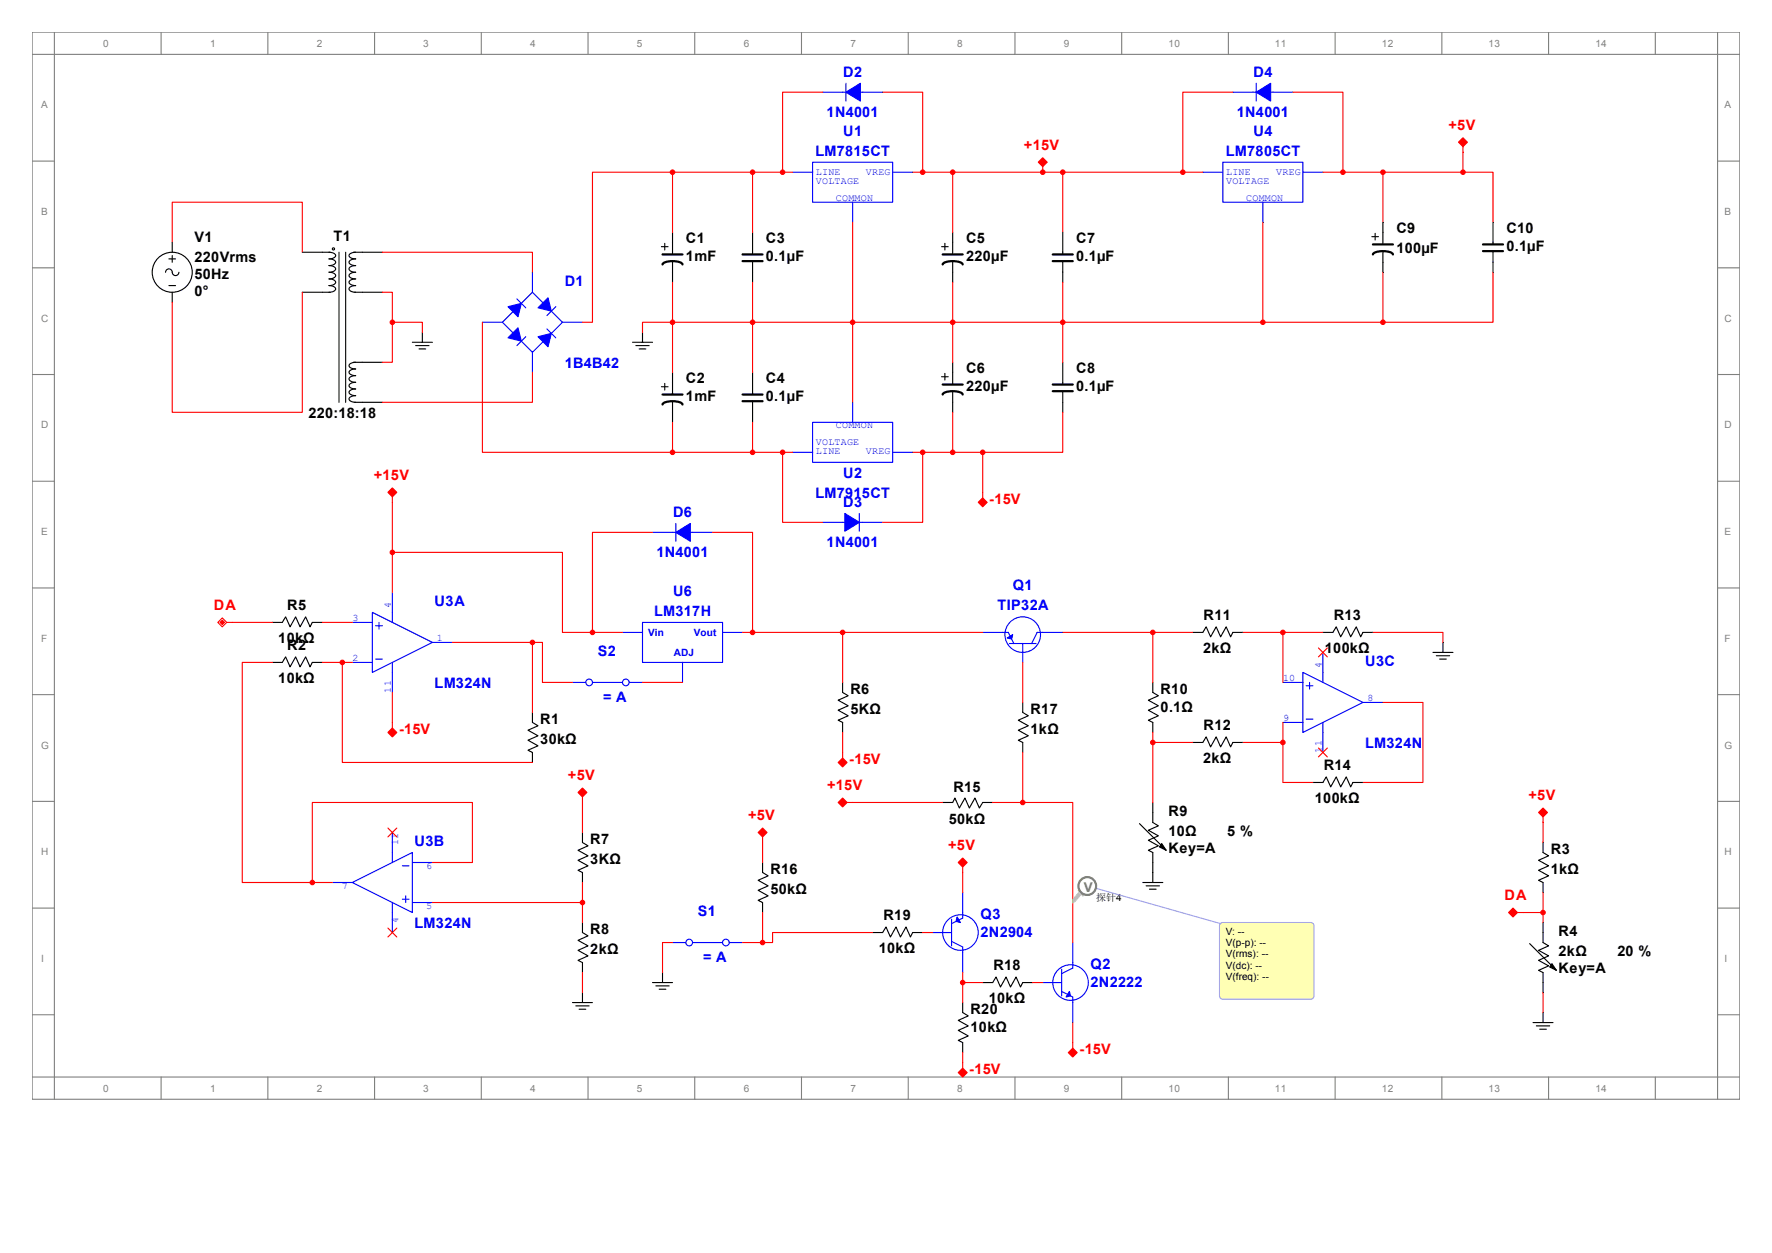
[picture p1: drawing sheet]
<svg xmlns="http://www.w3.org/2000/svg" width="420mm" height="297mm" viewBox="0 0 420 297" stroke-linecap="round" stroke-linejoin="round" font-family="sans-serif">
<g fill="none" stroke="#808080" stroke-width=".26">
<path d="M7.6 7.6h404.8v253h-404.8zM7.6 12.9h404.8M12.9 7.6v253M38.2 7.6v5.3M63.5 7.6v5.3M88.8 7.6v5.3M114.1 7.6v5.3M139.4 7.6v5.3M164.7 7.6v5.3M190 7.6v5.3M215.3 7.6v5.3M240.6 7.6v5.3"/>
<path d="M265.9 7.6v5.3M291.2 7.6v5.3M316.5 7.6v5.3M341.7 7.6v5.3M367 7.6v5.3M392.3 7.6v5.3M407.1 7.6v253M7.6 38.2h5.3M407.1 38.2h5.3M7.6 63.5h5.3M407.1 63.5h5.3M7.6 88.8h5.3"/>
<path d="M407.1 88.8h5.3M7.6 114.1h5.3M407.1 114.1h5.3M7.6 139.4h5.3M407.1 139.4h5.3M7.6 164.7h5.3M407.1 164.7h5.3M7.6 189.9h5.3M407.1 189.9h5.3M7.6 215.2h5.3M407.1 215.2h5.3M7.6 240.5h5.3"/>
<path d="M7.6 255.3h404.8M38.2 255.3v5.3M63.5 255.3v5.3M88.8 255.3v5.3M114.1 255.3v5.3M139.4 255.3v5.3M164.7 255.3v5.3M190 255.3v5.3M215.3 255.3v5.3M240.6 255.3v5.3M265.9 255.3v5.3M291.2 255.3v5.3"/>
<path d="M316.5 255.3v5.3M341.7 255.3v5.3M367 255.3v5.3M392.3 255.3v5.3M407.1 240.5h5.3"/>
</g>
<g fill="none" stroke="#000" stroke-width=".26">
<path d="M40.8 57.4v2.4M71.7 59.8h6.5M78 59.8h.5a.89 .89 0 0 1 1 1l-.6 .4-.9 .2h.5a.89 .89 0 0 1 1 1l-.6 .4-.9 .2h.5a.89 .89 0 0 1 1 1l-.6 .4-.9 .1 .5 .1a.89 .89 0 0 1 1 1l-.6 .4-.9 .1 .5 .1a.89 .89 0 0 1 1 1l-.6 .3-.9 .2h.5a.89 .89 0 0 1 1 1l-.6 .4-.9 .2M80.3 59.8v35.6M81.9 59.8v35.6M83.8 59.8h6.8M84.3 59.8a1.53 1.53 0 0 0-1.6 .8 1.31 1.31 0 0 0 1.6 .8 1.53 1.53 0 0 0-1.6 .8 1.31 1.31 0 0 0 1.6 .8 1.53 1.53 0 0 0-1.6 .7 1.31 1.31 0 0 0 1.6 .8 1.53 1.53 0 0 0-1.6 .8 1.31 1.31 0 0 0 1.6 .8 1.53 1.53 0 0 0-1.6 .8 1.31 1.31 0 0 0 1.6 .8 1.53 1.53 0 0 0-1.6 .8 1.31 1.31 0 0 0 1.6 .8M39.2 64.5a.84 .84 0 0 1 1-.7 .84 .84 0 0 1 .7 1 .79 .79 0 0 0 .9 .5 .79 .79 0 0 0 .6-.8M40 61.4h1.6M40 67.7h1.6M40.8 60.6v1.6M40.8 69.3v2.3"/>
<path d="M71.7 69.3h6.5M84 69.3h6.6M100.1 78.8v2.3M83.8 85.9h6.8M84 95.4h6.6M84.3 85.9a1.53 1.53 0 0 0-1.6 .8 1.31 1.31 0 0 0 1.6 .8 1.53 1.53 0 0 0-1.6 .7 1.31 1.31 0 0 0 1.6 .8 1.53 1.53 0 0 0-1.6 .8 1.31 1.31 0 0 0 1.6 .8 1.53 1.53 0 0 0-1.6 .8 1.31 1.31 0 0 0 1.6 .8 1.53 1.53 0 0 0-1.6 .8 1.31 1.31 0 0 0 1.6 .8 1.53 1.53 0 0 0-1.6 .8 1.31 1.31 0 0 0 1.6 .8M97.7 81.1h4.8M98.5 81.9h3.2M99.3 82.7h1.6"/>
<circle cx="79" cy="59" r=".26"/>
<circle cx="40.8" cy="64.5" r="4.7"/>
</g>
<path d="M40.8 57.4v-9.5h30.9v11.9M71.7 69.3v28.4h-30.9v-26.1M90.6 69.3h2.4v7.1M93 76.4v9.5h-2.4M93 76.4h7.1v2.4" fill="none" stroke="#f00" stroke-width=".26"/>
<circle cx="93" cy="76.4" r=".53" fill="#f00" stroke="#f00" stroke-width=".26"/>
<g fill="#00f" stroke="#00f" stroke-width=".26">
<path d="M127.5 79.8l3.2-.8-.8 3.2z"/>
<path d="M120.4 80.1l2.4-2.4 .8 3.2z"/>
<path d="M120.4 72.7l3.2-.8-.8 3.2z"/>
<path d="M129.9 70.6l.8 3.2-3.2-.8z"/>
</g>
<path d="M119.1 76.4l7.1-7.1 7.1 7.1-7.1 7.1zM122.5 70.9l2.1 2.1M124.6 79.8l-2.1 2.1M129.6 78l2.1 2.1M131.7 72.7l-2.1 2.1" fill="none" stroke="#00f" stroke-width=".26"/>
<path d="M133.3 76.4h4.8" fill="none" stroke="#00f" stroke-width=".26"/>
<path d="M126.2 64.5v4.8" fill="none" stroke="#00f" stroke-width=".26"/>
<path d="M114.3 76.4h4.8" fill="none" stroke="#00f" stroke-width=".26"/>
<path d="M192.6 38.4h19v9.5h-19zM126.2 83.5v4.7" fill="none" stroke="#00f" stroke-width=".26"/>
<path d="M90.6 59.8h35.6v4.7M159.4 76.4h-7.1v2.4M159.4 66.9v21.3M126.2 88.2v7.2h-35.6" fill="none" stroke="#f00" stroke-width=".26"/>
<path d="M156.8 58.5h1.5M157.6 57.7v1.6M159.4 55v5.3M152.3 78.8v2.3M159.4 61.9v5M149.9 81.1h4.8M150.7 81.9h3.2M151.5 82.7h1.6M156.8 91.7h1.5M157.6 90.9v1.6M159.4 88.2v5.3M159.4 95.1v5" fill="none" stroke="#000" stroke-width=".26"/>
<path d="M157 62.7a2.43 2.43 0 0 1 2.4-.8l1.2 .1a1.26 1.26 0 0 1 1.2 .7M157 60.3h4.8M157 95.9a2.43 2.43 0 0 1 2.4-.8l1.2 .1a1.26 1.26 0 0 1 1.2 .7M157 93.5h4.8" fill="none" stroke="#000" stroke-width=".53"/>
<circle cx="159.4" cy="76.4" r=".53" fill="#f00" stroke="#f00" stroke-width=".26"/>
<path d="M187.9 40.8h4.7" fill="none" stroke="#00f" stroke-width=".26"/>
<path d="M202.1 47.9v4.8" fill="none" stroke="#00f" stroke-width=".26"/>
<path d="M211.6 40.8h4.7M192.6 100.1h19v9.5h-19z" fill="none" stroke="#00f" stroke-width=".26"/>
<path d="M187.9 107.2h4.7" fill="none" stroke="#00f" stroke-width=".26"/>
<path d="M202.1 95.4v4.7" fill="none" stroke="#00f" stroke-width=".26"/>
<path d="M200.5 19.7v4.3M199.7 21.8h4.8M211.6 107.2h4.7" fill="none" stroke="#00f" stroke-width=".26"/>
<g fill="#f00" stroke="#f00" stroke-width=".26">
<circle cx="159.4" cy="40.8" r=".53"/>
<circle cx="159.4" cy="107.2" r=".53"/>
<circle cx="202.1" cy="76.4" r=".53"/>
<circle cx="178.4" cy="76.4" r=".53"/>
<circle cx="178.4" cy="40.8" r=".53"/>
</g>
<path d="M159.4 40.8h-19v35.6h-2.3M159.4 40.8v14.2M159.4 40.8h19v14.2M202.1 52.7v23.7h-42.7M114.3 76.4v30.8h45.1v-7.1M178.4 66.9v21.3" fill="none" stroke="#f00" stroke-width=".26"/>
<path d="M178.4 55v5.3M178.4 61.9v5M178.4 88.2v5.3M178.4 95.1v5" fill="none" stroke="#000" stroke-width=".26"/>
<path d="M176 60.3h4.7M176 61.9h4.7M176 93.5h4.7M176 95.1h4.7" fill="none" stroke="#000" stroke-width=".53"/>
<path d="M200.5 21.8l3.4-2.1v4.3z" fill="#00f" stroke="#00f" stroke-width=".26"/>
<path d="M204.5 21.8h4.7" fill="none" stroke="#00f" stroke-width=".26"/>
<path d="M195 21.8h4.7M289.8 38.4h19v9.5h-19z" fill="none" stroke="#00f" stroke-width=".26"/>
<g fill="#f00" stroke="#f00" stroke-width=".26">
<circle cx="218.7" cy="40.8" r=".53"/>
<circle cx="185.5" cy="40.8" r=".53"/>
<circle cx="225.8" cy="76.4" r=".53"/>
<circle cx="225.8" cy="40.8" r=".53"/>
<circle cx="251.9" cy="76.4" r=".53"/>
</g>
<path d="M195 21.8h-9.5v19M209.2 21.8h9.5v19M178.4 40.8h9.5M216.3 40.8h9.5v14.2M202.1 76.4h49.8M225.8 66.9v19M251.9 66.9v19" fill="none" stroke="#f00" stroke-width=".26"/>
<path d="M223.2 58.5h1.6M224 57.7v1.6M225.8 55v5.3M251.9 55v5.3M225.8 61.9v5M251.9 61.9v5M223.2 89.3h1.6M224 88.5v1.6M225.8 85.9v5.2M225.8 92.7v5M251.9 85.9v5.2M251.9 92.7v5" fill="none" stroke="#000" stroke-width=".26"/>
<path d="M223.4 62.7a2.43 2.43 0 0 1 2.4-.8l1.2 .1a1.27 1.27 0 0 1 1.2 .7M223.4 60.3h4.8M249.5 60.3h4.8M249.5 61.9h4.8M223.4 93.5a2.43 2.43 0 0 1 2.4-.8l1.2 .1a1.27 1.27 0 0 1 1.2 .7M223.4 91.1h4.8M249.5 91.1h4.8M249.5 92.7h4.8" fill="none" stroke="#000" stroke-width=".53"/>
<path d="M285.1 40.8h4.7" fill="none" stroke="#00f" stroke-width=".26"/>
<path d="M299.3 47.9v4.8" fill="none" stroke="#00f" stroke-width=".26"/>
<path d="M297.7 19.7v4.3M297 21.8h4.7M308.8 40.8h4.8" fill="none" stroke="#00f" stroke-width=".26"/>
<g fill="#f00" stroke="#f00" stroke-width=".26">
<circle cx="251.9" cy="40.8" r=".53"/>
<circle cx="299.3" cy="76.4" r=".53"/>
<circle cx="327.8" cy="40.8" r=".53"/>
<circle cx="327.8" cy="76.4" r=".53"/>
</g>
<path d="M251.9 40.8v14.2M299.3 52.7v23.7M327.8 40.8v11.9M327.8 64.5v11.9h-75.9" fill="none" stroke="#f00" stroke-width=".26"/>
<g fill="none" stroke="#000" stroke-width=".26">
<path d="M325.1 56.1h1.6M325.9 55.3v1.6M327.8 52.7v5.2M327.8 59.5v5M353.9 52.7v5.2M353.9 59.5v5M64.5 157h2.4l.8-1.3 1.1 2.4 1.3-2.4 1 2.4 1.3-2.4 1.1 2.4 .5-1.1h2.4M126.2 168.9v2.3l1.3 .8-2.4 1.1 2.4 1.3-2.4 1.1 2.4 1.3-2.4 1 1.1 .6v2.3M365.7 199.7v2.4l1.3 .8-2.3 1 2.3 1.3-2.3 1.1 2.3 1.3-2.3 1.1 1 .5v2.4M363.4 242.4h4.7M364.1 243.2h3.2M364.9 244h1.6"/>
<path d="M365.7 240v2.4"/>
</g>
<path d="M325.4 57.9h4.8M351.5 57.9h4.7M351.5 59.5h4.7M325.4 60.3a2.43 2.43 0 0 1 2.4-.8l1.2 .1a1.26 1.26 0 0 1 1.2 .7" fill="none" stroke="#000" stroke-width=".53"/>
<path d="M297.7 21.8l3.5-2.1v4.3z" fill="#00f" stroke="#00f" stroke-width=".26"/>
<path d="M301.7 21.8h4.7" fill="none" stroke="#00f" stroke-width=".26"/>
<path d="M292.2 21.8h4.8" fill="none" stroke="#00f" stroke-width=".26"/>
<g fill="#f00" stroke="#f00" stroke-width=".26">
<path d="M52.2 147.5l.5-.5 .5 .5-.5 .6z" fill-rule="evenodd"/>
<circle cx="318.3" cy="40.8" r=".53"/>
<circle cx="280.4" cy="40.8" r=".53"/>
</g>
<path d="M292.2 21.8h-11.8v19h4.7M306.4 21.8h11.9v19M313.6 40.8h14.2M52.7 146.5l1 1-1 1.1-1.1-1.1zM365.7 235.3v4.7" fill="none" stroke="#f00" stroke-width=".26"/>
<path d="M365.7 218.7v4.7l1.3 .8-2.3 1.1 2.3 1.3-2.3 1 2.3 1.3-2.3 1.1 1 .5v4.8M362.6 223.7l6.3 6.3" fill="none" stroke="#000" stroke-width=".26"/>
<path d="M367.8 228.4l1.1 1.6-1.6-.8z" fill="#000" stroke="#000" stroke-width=".26"/>
<path d="M246.4 38.4l.7-.7 .8 .7-.8 .8zM246.9 38.4l.2-.2 .3 .2-.3 .3zM225.8 40.8h26.1M53.7 147.5h1.4" fill="none" stroke="#f00" stroke-width=".26"/>
<g fill="#f00" stroke="#f00" stroke-width=".26">
<path d="M246.1 38.4l1-1 1.1 1-1.1 1.1z" fill-rule="evenodd"/>
<circle cx="247.1" cy="40.8" r=".53"/>
</g>
<path d="M247.1 39.5v1.3M247.1 40.8h.1M251.9 40.8h28.5M93 115.9l.8 .8-.8 .8-.8-.8zM93 116.4l.3 .3-.3 .3-.3-.3z" fill="none" stroke="#f00" stroke-width=".26"/>
<path d="M93 115.6l1.1 1.1-1.1 1.1-1.1-1.1z" fill-rule="evenodd" fill="#f00" stroke="#f00" stroke-width=".26"/>
<path d="M346 33.7l.8-.8 .7 .8-.7 .8zM346.8 33.4l.2 .3-.2 .3-.3-.3zM93 117.8v1.3" fill="none" stroke="#f00" stroke-width=".26"/>
<path d="M346.8 32.6l1 1.1-1 1.1-1.1-1.1z" fill-rule="evenodd" fill="#f00" stroke="#f00" stroke-width=".26"/>
<path d="M346.8 34.8v6M327.8 40.8h19M346.8 40.8h7.1v11.9M357.8 216.3l.8-.8 .8 .8-.8 .8zM358.6 216l.3 .3-.3 .3-.3-.3z" fill="none" stroke="#f00" stroke-width=".26"/>
<g fill="#f00" stroke="#f00" stroke-width=".26">
<path d="M358.6 215.2l1.1 1.1-1.1 1-1-1z" fill-rule="evenodd"/>
<circle cx="346.8" cy="40.8" r=".53"/>
</g>
<path d="M55.1 147.5h9.4M359.7 216.3h6M365.7 211.6v7.1" fill="none" stroke="#f00" stroke-width=".26"/>
<circle cx="365.7" cy="216.3" r=".53" fill="#f00" stroke="#f00" stroke-width=".26"/>
<path d="M64.5 147.5h2.4l.8-1.3 1.1 2.4 1.3-2.4 1 2.4 1.3-2.4 1.1 2.4 .5-1.1h2.4" fill="none" stroke="#000" stroke-width=".26"/>
<path d="M152.3 147.5h19v9.5h-19z" fill="none" stroke="#00f" stroke-width=".26"/>
<path d="M147.5 149.9h4.8" fill="none" stroke="#00f" stroke-width=".26"/>
<path d="M161.8 157v4.8" fill="none" stroke="#00f" stroke-width=".26"/>
<path d="M171.3 149.9h4.7" fill="none" stroke="#00f" stroke-width=".26"/>
<path d="M199.7 161.8v2.3l1.3 .8-2.3 1.1 2.3 1.3-2.3 1 2.3 1.4-2.3 1 1 .5v2.4" fill="none" stroke="#000" stroke-width=".26"/>
<path d="M198.7 180.7l1-1 1.1 1-1.1 1.1z" fill-rule="evenodd" fill="#f00" stroke="#f00" stroke-width=".26"/>
<path d="M198.9 180.7l.8-.8 .8 .8-.8 .8zM199.5 180.7l.2-.2 .3 .2-.3 .3z" fill="none" stroke="#f00" stroke-width=".26"/>
<path d="M199.7 173.6v6.1M138.1 230.5v4.8" fill="none" stroke="#f00" stroke-width=".26"/>
<path d="M138.1 197.3v2.4l1.3 .8-2.4 1 2.4 1.4-2.4 1 2.4 1.3-2.4 1.1 1.1 .5v2.4M138.1 218.7v2.3l1.3 .8-2.4 1.1 2.4 1.3-2.4 1.1 2.4 1.3-2.4 1 1.1 .6v2.3M135.7 237.6h4.7M136.5 238.4h3.1M137.3 239.2h1.5M138.1 235.3v2.3" fill="none" stroke="#000" stroke-width=".26"/>
<path d="M83.5 209.2l14.2-7.1v14.2zM93 202.1v2.3M93 213.9v2.4M95.4 205.2h1.5M95.4 213.1h1.5M96.2 212.3v1.6" fill="none" stroke="#00f" stroke-width=".26"/>
<path d="M97.7 213.9h4.8" fill="none" stroke="#00f" stroke-width=".26"/>
<path d="M97.7 204.4h4.8" fill="none" stroke="#00f" stroke-width=".26"/>
<path d="M93 197.3v4.8" fill="none" stroke="#00f" stroke-width=".26"/>
<path d="M91.9 196.3l2.2 2.1M94.1 196.3l-2.2 2.1" fill="none" stroke="#f00" stroke-width=".26"/>
<path d="M93 216.3v4.7" fill="none" stroke="#00f" stroke-width=".26"/>
<path d="M91.9 220l2.2 2.1M94.1 220l-2.2 2.1" fill="none" stroke="#f00" stroke-width=".26"/>
<path d="M78.8 209.2h4.7" fill="none" stroke="#00f" stroke-width=".26"/>
<g fill="#f00" stroke="#f00" stroke-width=".26">
<path d="M93 172.6l1.1 1-1.1 1.1-1.1-1.1z" fill-rule="evenodd"/>
<circle cx="138.1" cy="213.9" r=".53"/>
<circle cx="74" cy="209.2" r=".53"/>
</g>
<path d="M64.5 157h-7.1v52.2h16.6M93 172.8l.8 .8-.8 .8-.8-.8zM93 173.3l.3 .3-.3 .3-.3-.3zM74 209.2h4.8M102.5 204.4h9.5v-14.2h-38v19M102.5 213.9h35.6M138.1 209.2v9.5" fill="none" stroke="#f00" stroke-width=".26"/>
<path d="M93 171.2v1.4" fill="none" stroke="#f00" stroke-width=".26"/>
<path d="M88.3 145.2l14.2 7.1-14.2 7.1zM89 156.2h1.6M89 148.3h1.6M89.8 147.5v1.6M93 145.2v2.3M93 157v2.4" fill="none" stroke="#00f" stroke-width=".26"/>
<path d="M83.5 147.5h4.8" fill="none" stroke="#00f" stroke-width=".26"/>
<path d="M83.5 157h4.8" fill="none" stroke="#00f" stroke-width=".26"/>
<path d="M93 159.4v4.7" fill="none" stroke="#00f" stroke-width=".26"/>
<path d="M93 140.4v4.8" fill="none" stroke="#00f" stroke-width=".26"/>
<path d="M102.5 152.3h4.7" fill="none" stroke="#00f" stroke-width=".26"/>
<g fill="#f00" stroke="#f00" stroke-width=".26">
<path d="M231.9 119.1l1-1.1 1.1 1.1-1.1 1z" fill-rule="evenodd"/>
<circle cx="81.1" cy="157" r=".53"/>
</g>
<path d="M232.1 119.1l.8-.8 .8 .8-.8 .8zM232.7 119.1l.2-.3 .3 .3-.3 .2zM76.4 157h7.1M76.4 147.5h7.1M81.1 157v23.7h45.1" fill="none" stroke="#f00" stroke-width=".26"/>
<path d="M178.4 100.1v7.1h-19M232.9 116.7v1.3M107.2 152.3h19v16.6M93 164.1v7.1" fill="none" stroke="#f00" stroke-width=".26"/>
<g fill="#f00" stroke="#f00" stroke-width=".26">
<circle cx="178.4" cy="107.2" r=".53"/>
<circle cx="126.2" cy="152.3" r=".53"/>
</g>
<path d="M273.2 161.8v2.3l1.4 .8-2.4 1.1 2.4 1.3-2.4 1 2.4 1.4-2.4 1 1 .5v2.4M270.1 195.2l6.3 6.3M273.2 190.2v4.8l1.4 .7-2.4 1.1 2.4 1.3-2.4 1.1 2.4 1.3-2.4 1 1 .6v7.1M270.9 209.2h4.7M271.7 210h3.1M272.4 210.8h1.6" fill="none" stroke="#000" stroke-width=".26"/>
<path d="M275.3 200l1.1 1.5-1.6-.7z" fill="#000" stroke="#000" stroke-width=".26"/>
<path d="M308.8 159.4l14.2 7.1-14.2 7.1zM313.6 159.4v2.4M309.6 170.5h1.6M309.6 162.5h1.6M310.4 161.8v1.5M313.6 171.2v2.4" fill="none" stroke="#00f" stroke-width=".26"/>
<path d="M304.1 161.8h4.7" fill="none" stroke="#00f" stroke-width=".26"/>
<path d="M304.1 171.2h4.7" fill="none" stroke="#00f" stroke-width=".26"/>
<path d="M313.6 173.6v4.8" fill="none" stroke="#00f" stroke-width=".26"/>
<path d="M312.5 177.3l2.1 2.1M314.6 177.3l-2.1 2.1" fill="none" stroke="#f00" stroke-width=".26"/>
<path d="M313.6 154.6v4.8" fill="none" stroke="#00f" stroke-width=".26"/>
<path d="M312.5 153.6l2.1 2.1M314.6 153.6l-2.1 2.1" fill="none" stroke="#f00" stroke-width=".26"/>
<path d="M159.4 126.2h4.7M160.2 124.1v4.2M323 166.5h4.8" fill="none" stroke="#00f" stroke-width=".26"/>
<g fill="#f00" stroke="#f00" stroke-width=".26">
<circle cx="273.2" cy="176" r=".53"/>
<circle cx="304.1" cy="149.9" r=".53"/>
<circle cx="304.1" cy="176" r=".53"/>
</g>
<path d="M294.6 149.9h19M304.1 149.9v11.9M325.4 149.9h16.6v2.4M273.2 173.6v16.6M273.2 176h9.5M294.6 176h9.5M304.1 176v9.5h7.1M304.1 171.2v4.8M327.8 166.5h9.5v19h-14.3" fill="none" stroke="#f00" stroke-width=".26"/>
<path d="M282.7 149.9h2.4l.8-1.3 1 2.4 1.4-2.4 1 2.4 1.3-2.4 1.1 2.4 .5-1.1h2.4M313.6 149.9h2.3l.8-1.3 1.1 2.4 1.3-2.4 1 2.4 1.4-2.4 1 2.4 .5-1.1h2.4M339.6 154.6h4.8M340.4 155.4h3.2M341.2 156.2h1.6M342 152.3v2.3M282.7 176h2.4l.8-1.3 1 2.3 1.4-2.3 1 2.3 1.3-2.3 1.1 2.3 .5-1h2.4M311.2 185.5h2.4l.7-1.3 1.1 2.3 1.3-2.3 1.1 2.3 1.3-2.3 1 2.3 .6-1h2.3" fill="none" stroke="#000" stroke-width=".26"/>
<path d="M160.2 126.2l3.4-2.1v4.2z" fill="#00f" stroke="#00f" stroke-width=".26"/>
<path d="M164.1 126.2h4.8" fill="none" stroke="#00f" stroke-width=".26"/>
<path d="M154.7 126.2h4.7M164.1 223.4h7.2" fill="none" stroke="#00f" stroke-width=".26"/>
<circle cx="178.4" cy="149.9" r=".53" fill="#f00" stroke="#f00" stroke-width=".26"/>
<path d="M168.9 126.2h9.5v23.7h-2.4" fill="none" stroke="#f00" stroke-width=".26"/>
<g fill="none" stroke="#00f" stroke-width=".26">
<path d="M172.8 223.4h3.2"/>
<circle cx="172" cy="223.4" r=".79"/>
</g>
<g fill="none" stroke="#00f" stroke-width=".26">
<path d="M159.4 223.4h3.2"/>
<circle cx="163.4" cy="223.4" r=".79"/>
</g>
<path d="M180.7 204.4v2.4l1.4 .8-2.4 1.1 2.4 1.3-2.4 1 2.4 1.3-2.4 1.1 1 .5v2.4" fill="none" stroke="#000" stroke-width=".26"/>
<path d="M179.7 197.3l1-1 1.1 1-1.1 1.1z" fill-rule="evenodd" fill="#f00" stroke="#f00" stroke-width=".26"/>
<path d="M180 197.3l.7-.8 .8 .8-.8 .8zM180.7 197.1l.3 .2-.3 .3-.2-.3z" fill="none" stroke="#f00" stroke-width=".26"/>
<path d="M180.7 198.4v6" fill="none" stroke="#f00" stroke-width=".26"/>
<path d="M140.4 161.8h7.1" fill="none" stroke="#00f" stroke-width=".26"/>
<g fill="none" stroke="#00f" stroke-width=".26">
<path d="M149.1 161.8h3.2"/>
<circle cx="148.3" cy="161.8" r=".79"/>
</g>
<g fill="none" stroke="#00f" stroke-width=".26">
<path d="M135.7 161.8h3.1"/>
<circle cx="139.6" cy="161.8" r=".79"/>
</g>
<path d="M93 119.1v21.3M93 130.9h40.3v19h7.1M154.7 126.2h-14.3v23.7M126.2 152.3h2.4v9.5h7.1M140.4 149.9h7.1M152.3 161.8h9.5M253.5 249.5l.8-.8 .8 .8-.8 .8zM254.3 249.2l.2 .3-.2 .3-.3-.3z" fill="none" stroke="#f00" stroke-width=".26"/>
<g fill="#f00" stroke="#f00" stroke-width=".26">
<path d="M253.2 249.5l1.1-1.1 1 1.1-1 1z" fill-rule="evenodd"/>
<circle cx="140.4" cy="149.9" r=".53"/>
<circle cx="93" cy="130.9" r=".53"/>
</g>
<path d="M242.4 166.5v2.4l1.3 .8-2.3 1 2.3 1.3-2.3 1.1 2.3 1.3-2.3 1.1 1 .5v2.4" fill="none" stroke="#000" stroke-width=".26"/>
<path d="M202.1 76.4v19M225.8 97.7v9.5h7.1v9.5M198.9 190.2l.8-.8 .8 .8-.8 .8zM199.5 190.2l.2-.3 .3 .3-.3 .3zM254.3 247.1v1.3" fill="none" stroke="#f00" stroke-width=".26"/>
<g fill="#f00" stroke="#f00" stroke-width=".26">
<path d="M198.7 190.2l1-1 1.1 1-1.1 1.1z" fill-rule="evenodd"/>
<circle cx="232.9" cy="107.2" r=".53"/>
<circle cx="225.8" cy="107.2" r=".53"/>
</g>
<path d="M200.8 190.2h22.6" fill="none" stroke="#f00" stroke-width=".26"/>
<path d="M223.4 190.2h2.4l.5-1 1.1 2.3 1.3-2.3 1.1 2.3 1.3-2.3 1 2.3 .8-1.3h2.4" fill="none" stroke="#000" stroke-width=".26"/>
<g fill="none" stroke="#00f" stroke-width=".26">
<path d="M237.7 149.9h1.3l1.3 2.6M239.2 152.5h6.4M242.4 152.5v2.1M247.1 149.9h-1.3l-1.3 2.6"/>
<circle cx="242.4" cy="150.4" r="4.2"/>
</g>
<path d="M238.7 151.2l1.3-.8-.2 1.1z" fill="#00f" stroke="#00f" stroke-width=".26"/>
<path d="M247.1 149.9h4.8" fill="none" stroke="#00f" stroke-width=".26"/>
<path d="M242.4 154.6v2.4" fill="none" stroke="#00f" stroke-width=".26"/>
<path d="M232.9 149.9h4.8" fill="none" stroke="#00f" stroke-width=".26"/>
<g fill="#f00" stroke="#f00" stroke-width=".26">
<path d="M137 187.8l1.1-1 1 1-1 1.1z" fill-rule="evenodd"/>
<circle cx="273.2" cy="149.9" r=".53"/>
<circle cx="199.7" cy="149.9" r=".53"/>
</g>
<path d="M353.9 64.5v11.9h-26.1M251.9 97.7v9.5h-19M178.4 149.9h54.5M199.7 149.9v11.9M242.4 157v9.5M251.9 149.9h30.8M273.2 149.9v11.9M137.3 187.8l.8-.8 .7 .8-.7 .8zM137.8 187.8l.3-.2 .2 .2-.2 .3z" fill="none" stroke="#f00" stroke-width=".26"/>
<path d="M138.1 188.9v1.3M365.5 192.6l.2-.3 .3 .3-.3 .2zM365.7 191.8l.8 .8-.8 .8-.8-.8z" fill="none" stroke="#f00" stroke-width=".26"/>
<path d="M365.7 191.5l1.1 1.1-1.1 1-1-1z" fill-rule="evenodd" fill="#f00" stroke="#f00" stroke-width=".26"/>
<path d="M138.1 190.2v7.1M365.7 193.6v6.1" fill="none" stroke="#f00" stroke-width=".26"/>
<g fill="none" stroke="#00f" stroke-width=".26">
<path d="M249.5 232.9h2.1M251.6 229.7v6.4M251.6 235l2.7 1.3v1.3M254.3 228.2v1.3l-2.7 1.3"/>
<circle cx="253.7" cy="232.9" r="4.2"/>
</g>
<path d="M253.5 235l.2 1.1-1 .2z" fill="#00f" stroke="#00f" stroke-width=".26"/>
<path d="M254.3 223.4v4.8" fill="none" stroke="#00f" stroke-width=".26"/>
<path d="M247.1 232.9h2.4" fill="none" stroke="#00f" stroke-width=".26"/>
<path d="M254.3 237.6v4.8" fill="none" stroke="#00f" stroke-width=".26"/>
<path d="M227.9 254.2l.3-.2 .2 .2-.2 .3zM228.2 253.4l.8 .8-.8 .8-.8-.8zM254.3 242.4v4.7" fill="none" stroke="#f00" stroke-width=".26"/>
<path d="M228.2 253.2l1 1-1 1.1-1.1-1.1z" fill-rule="evenodd" fill="#f00" stroke="#f00" stroke-width=".26"/>
<path d="M228.2 251.9v1.3" fill="none" stroke="#f00" stroke-width=".26"/>
<g fill="none" stroke="#00f" stroke-width=".26">
<path d="M225.5 217.9v6.3M228.2 216.3v1.3l-2.7 1.3M223.4 221h2.1M225.5 223.1l2.7 1.4v1.3"/>
<circle cx="227.6" cy="221" r="4.2"/>
</g>
<path d="M226.9 217.3l.8 1.4-1.1-.3z" fill="#00f" stroke="#00f" stroke-width=".26"/>
<path d="M228.2 225.8v4.7" fill="none" stroke="#00f" stroke-width=".26"/>
<path d="M221.1 221h2.3" fill="none" stroke="#00f" stroke-width=".26"/>
<path d="M228.2 211.6v4.7" fill="none" stroke="#00f" stroke-width=".26"/>
<path d="M228.2 203.4l1 1-1 1.1-1.1-1.1z" fill-rule="evenodd" fill="#f00" stroke="#f00" stroke-width=".26"/>
<path d="M227.9 204.4l.3-.2 .2 .2-.2 .3zM228.2 203.6l.8 .8-.8 .8-.8-.8z" fill="none" stroke="#f00" stroke-width=".26"/>
<g fill="none" stroke="#f00" stroke-width=".26">
<path d="M242.4 178.4v11.8M235.3 190.2h7.1M242.4 190.2h11.9v33.2M180.7 216.3v7.1M228.2 205.5v6.1M159.4 223.4h-2.4v7.1M176 223.4h4.7M206.8 221h-23.7v2.4h-2.4M218.7 221h2.4M228.2 230.5v7.1M228.2 232.9h4.7M244.8 232.9h2.3"/>
<path d="M228.2 249.5v2.4"/>
</g>
<g fill="#f00" stroke="#f00" stroke-width=".26">
<circle cx="242.4" cy="190.2" r=".53"/>
<circle cx="228.2" cy="232.9" r=".53"/>
<circle cx="180.7" cy="223.4" r=".53"/>
</g>
<path d="M154.7 232.9h4.7M155.4 233.7h3.2M156.2 234.5h1.6M157 230.5v2.4M206.8 221h2.4l.8-1.3 1 2.4 1.4-2.4 1 2.4 1.3-2.4 1.1 2.4 .5-1.1h2.4M228.2 237.6v2.4l1.3 .8-2.4 1.1 2.4 1.3-2.4 1 2.4 1.3-2.4 1.1 1.1 .5v2.4M232.9 232.9h2.4l.8-1.3 1 2.3 1.4-2.3 1 2.3 1.3-2.3 1.1 2.3 .5-1h2.4" fill="none" stroke="#000" stroke-width=".26"/>
<path d="M200.2 121.7l3.5 2.1-3.5 2.1z" fill="#00f" stroke="#00f" stroke-width=".26"/>
<path d="M199.7 123.8h4.8M203.7 121.7v4.2" fill="none" stroke="#00f" stroke-width=".26"/>
<path d="M195 123.8h4.7" fill="none" stroke="#00f" stroke-width=".26"/>
<path d="M204.5 123.8h4.7" fill="none" stroke="#00f" stroke-width=".26"/>
<g fill="#f00" stroke="#f00" stroke-width=".26">
<circle cx="218.7" cy="107.2" r=".53"/>
<circle cx="185.5" cy="107.2" r=".53"/>
</g>
<path d="M178.4 107.2h9.5M185.5 107.2v16.6h9.5M216.3 107.2h9.5M218.7 107.2v16.6h-9.5" fill="none" stroke="#f00" stroke-width=".26"/>
<path d="M289.3 218.9l.5-.2h20.9a.79 .79 0 0 1 .7 .8v16.6a.79 .79 0 0 1-.7 .7h-20.9a.79 .79 0 0 1-.8-.7v-16.6z" fill-rule="evenodd" fill="#ffffb4" stroke="#96aae1" stroke-width=".26"/>
<path d="M257.7 210l31.6 8.9" fill="none" stroke="#96aae1" stroke-width=".26"/>
<path d="M255.6 211.6l.5 .5-1.3 1.6-.5 .3v-.8z" fill-rule="evenodd" fill="#b3daac"/>
<path d="M255.6 211.6l.5 .5-1.3 1.6-.5 .3v-.8z" fill="none" stroke="#b3daac" stroke-width=".25"/>
<path d="M255.6 211.1h.3l1 1-.2 .3z" fill-rule="evenodd" fill="#b3daac"/>
<path d="M255.6 211.1h.3l1 1-.2 .3z" fill="none" stroke="#b3daac" stroke-width=".25"/>
<circle cx="257.7" cy="210" r="2.1" fill="#fff"/>
<circle cx="257.7" cy="210" r="2.1" fill="none" stroke="#698f63" stroke-width=".51"/>
<g font-size="3.4" fill="#00f">
<text x="199.9" y="18.2">D2</text>
<text x="297.1" y="18.2">D4</text>
<text x="195.9" y="27.6">1N4001</text>
<text x="293.2" y="27.6">1N4001</text>
<text x="199.9" y="32.1">U1</text>
<text x="297.1" y="32.1">U4</text>
<text x="193.3" y="36.9">LM7815CT</text>
<text x="290.5" y="36.9">LM7805CT</text>
<text x="133.9" y="67.7">D1</text>
<text x="133.9" y="87.2">1B4B42</text>
<text x="199.9" y="113.3">U2</text>
<text x="193.3" y="118.1">LM7915CT</text>
<text x="159.5" y="122.5">D6</text>
<text x="199.9" y="120.1">D3</text>
<text x="155.6" y="132">1N4001</text>
<text x="195.9" y="129.6">1N4001</text>
<text x="103" y="143.6">U3A</text>
<text x="159.5" y="141.2">U6</text>
<text x="240" y="139.9">Q1</text>
<text x="155" y="146">LM317H</text>
<text x="236.4" y="144.7">TIP32A</text>
<text x="141.7" y="155.5">S2</text>
<text x="323.6" y="157.9">U3C</text>
<text x="103" y="163.1">LM324N</text>
<text x="143" y="166.3">= A</text>
<text x="323.6" y="177.3">LM324N</text>
<text x="98.3" y="200.5">U3B</text>
<text x="98.3" y="220">LM324N</text>
<text x="165.4" y="217.1">S1</text>
<text x="232.4" y="217.9">Q3</text>
<text x="166.7" y="227.9">= A</text>
<text x="232.4" y="222.1">2N2904</text>
<text x="258.5" y="229.8">Q2</text>
<text x="258.5" y="234">2N2222</text>
</g>
<g font-size="3.4" fill="#f00">
<text x="242.7" y="35.6">+15V</text>
<text x="343.3" y="30.8">+5V</text>
<text x="88.6" y="113.8">+15V</text>
<text x="234.5" y="119.4">-15V</text>
<text x="50.7" y="144.7">DA</text>
<text x="94.6" y="173.9">-15V</text>
<text x="134.6" y="185">+5V</text>
<text x="201.3" y="181">-15V</text>
<text x="196" y="187.4">+15V</text>
<text x="362.3" y="189.7">+5V</text>
<text x="177.3" y="194.5">+5V</text>
<text x="224.8" y="201.6">+5V</text>
<text x="356.6" y="213.4">DA</text>
<text x="255.9" y="249.8">-15V</text>
<text x="229.7" y="254.5">-15V</text>
</g>
<g font-size="3.4">
<text x="46.1" y="57.4">V1</text>
<text x="79.1" y="57.2">T1</text>
<text x="162.6" y="57.7">C1</text>
<text x="181.5" y="57.7">C3</text>
<text x="229" y="57.7">C5</text>
<text x="255.1" y="57.7">C7</text>
<text x="331" y="55.3">C9</text>
<text x="357" y="55.3">C10</text>
<text x="357" y="59.6">0.1µF</text>
<text x="46.1" y="62.2">220Vrms</text>
<text x="162.6" y="61.9">1mF</text>
<text x="181.5" y="61.9">0.1µF</text>
<text x="229" y="61.9">220µF</text>
<text x="255.1" y="61.9">0.1µF</text>
<text x="331" y="60.1">100µF</text>
<text x="46.1" y="66.1">50Hz</text>
<text x="46.1" y="70.1">0°</text>
<text x="229" y="88.5">C6</text>
<text x="255.1" y="88.5">C8</text>
<text x="162.6" y="90.9">C2</text>
<text x="162.6" y="95.1">1mF</text>
<text x="181.5" y="90.9">C4</text>
<text x="181.5" y="95.1">0.1µF</text>
<text x="229" y="92.8">220µF</text>
<text x="255.1" y="92.8">0.1µF</text>
<text x="73.1" y="99.1">220:18:18</text>
<text x="68.1" y="144.7">R5</text>
<text x="285.3" y="147">R11</text>
<text x="316.2" y="147">R13</text>
<text x="66" y="152.3">10kΩ</text>
<text x="68.1" y="154.1">R2</text>
<text x="285.2" y="154.7">2kΩ</text>
<text x="314" y="154.7">100kΩ</text>
<text x="66" y="161.8">10kΩ</text>
<text x="201.6" y="164.4">R6</text>
<text x="275.1" y="164.4">R10</text>
<text x="128.1" y="171.5">R1</text>
<text x="201.6" y="169.2">5KΩ</text>
<text x="244.3" y="169.2">R17</text>
<text x="244.3" y="173.9">1kΩ</text>
<text x="275.1" y="168.7">0.1Ω</text>
<text x="285.3" y="173.1">R12</text>
<text x="128.1" y="176.3">30kΩ</text>
<text x="285.2" y="180.8">2kΩ</text>
<text x="313.8" y="182.6">R14</text>
<text x="226" y="187.6">R15</text>
<text x="311.7" y="190.2">100kΩ</text>
<text x="224.9" y="195.2">50kΩ</text>
<text x="277" y="193.4">R9</text>
<text x="139.9" y="200">R7</text>
<text x="277" y="198.2">10Ω</text>
<text x="277" y="202.1">Key=A</text>
<text x="290.9" y="198.2">5 %</text>
<text x="367.6" y="202.4">R3</text>
<text x="139.9" y="204.8">3KΩ</text>
<text x="182.6" y="207.1">R16</text>
<text x="367.6" y="207.1">1kΩ</text>
<text x="182.6" y="211.9">50kΩ</text>
<text x="139.9" y="221.4">R8</text>
<text x="209.4" y="218.2">R19</text>
<text x="369.4" y="221.9">R4</text>
<text x="139.9" y="226.1">2kΩ</text>
<text x="208.3" y="225.8">10kΩ</text>
<text x="369.4" y="226.6">2kΩ</text>
<text x="383.4" y="226.6">20 %</text>
<text x="235.5" y="230">R18</text>
<text x="369.4" y="230.5">Key=A</text>
<text x="234.4" y="237.7">10kΩ</text>
<text x="230" y="240.3">R20</text>
<text x="230" y="244.6">10kΩ</text>
</g>
<text font-size="3.2" fill="#698f63" x="256.9" y="211.3">V</text>
<g font-size="2.4" fill="#808080">
<text x="24.5" y="11.1">0</text>
<text x="49.8" y="11.1">1</text>
<text x="75.1" y="11.1">2</text>
<text x="100.3" y="11.1">3</text>
<text x="125.7" y="11.1">4</text>
<text x="151" y="11.1">5</text>
<text x="176.3" y="11.1">6</text>
<text x="201.6" y="11.1">7</text>
<text x="226.9" y="11.1">8</text>
<text x="252.2" y="11.1">9</text>
<text x="277" y="11.1">10</text>
<text x="302.2" y="11.1">11</text>
<text x="327.6" y="11.1">12</text>
<text x="352.8" y="11.1">13</text>
<text x="378.1" y="11.1">14</text>
<text x="9.7" y="25.6">A</text>
<text x="408.7" y="25.6">A</text>
<text x="9.7" y="50.9">B</text>
<text x="408.7" y="50.9">B</text>
<text x="9.7" y="76.2">C</text>
<text x="408.7" y="76.2">C</text>
<text x="9.7" y="101.5">D</text>
<text x="408.7" y="101.5">D</text>
<text x="9.7" y="126.8">E</text>
<text x="408.7" y="126.8">E</text>
<text x="9.7" y="152.1">F</text>
<text x="408.7" y="152.1">F</text>
<text x="9.7" y="177.4">G</text>
<text x="408.7" y="177.4">G</text>
<text x="9.7" y="202.7">H</text>
<text x="408.7" y="202.7">H</text>
<text x="9.7" y="228">I</text>
<text x="408.7" y="228">I</text>
<text x="24.5" y="258.9">0</text>
<text x="49.8" y="258.9">1</text>
<text x="75.1" y="258.9">2</text>
<text x="100.3" y="258.9">3</text>
<text x="125.7" y="258.9">4</text>
<text x="151" y="258.9">5</text>
<text x="176.3" y="258.9">6</text>
<text x="201.6" y="258.9">7</text>
<text x="226.9" y="258.9">8</text>
<text x="252.2" y="258.9">9</text>
<text x="277" y="258.9">10</text>
<text x="302.2" y="258.9">11</text>
<text x="327.6" y="258.9">12</text>
<text x="352.8" y="258.9">13</text>
<text x="378.1" y="258.9">14</text>
</g>
<g font-size="2.4" fill="#00f">
<text x="193.4" y="41.5">LINE</text>
<text x="205.2" y="41.5">VREG</text>
<text x="290.6" y="41.5">LINE</text>
<text x="302.5" y="41.5">VREG</text>
<text x="193.4" y="43.6">VOLTAGE</text>
<text x="198.1" y="47.5">COMMON</text>
<text x="290.6" y="43.6">VOLTAGE</text>
<text x="295.4" y="47.5">COMMON</text>
<text x="198.1" y="101.5">COMMON</text>
<text x="193.4" y="107.5">LINE</text>
<text x="193.4" y="105.5">VOLTAGE</text>
<text x="205.2" y="107.5">VREG</text>
<text x="83.5" y="147.2">3</text>
<text x="92.6" y="144.1" transform="rotate(-90 92.6 144.1)">4</text>
<text x="103.6" y="151.9">1</text>
<text x="153.6" y="150.8">Vin</text>
<text x="159.7" y="155.5">ADJ</text>
<text x="164.4" y="150.8">Vout</text>
<text x="83.5" y="156.7">2</text>
<text x="304.1" y="161.4">10</text>
<text x="313.2" y="158.4" transform="rotate(-90 313.2 158.4)">4</text>
<text x="92.6" y="164.2" transform="rotate(-90 92.6 164.2)">11</text>
<text x="324.1" y="166.2">8</text>
<text x="304.1" y="170.9">9</text>
<text x="313.2" y="178.4" transform="rotate(-90 313.2 178.4)">11</text>
<text x="94.4" y="200.3" transform="rotate(-90 94.4 200.3)">11</text>
<text x="101" y="205.9">6</text>
<text x="81" y="210.6">7</text>
<text x="101" y="215.3">5</text>
<text x="94.4" y="218.9" transform="rotate(-90 94.4 218.9)">4</text>
</g>
<g font-size="2.4">
<text x="259.8" y="213.5">探针4</text>
<text x="290.5" y="221.7">V: --</text>
<text x="290.5" y="224.3">V(p-p): --</text>
<text x="290.5" y="226.9">V(rms): --</text>
<text x="290.5" y="229.6">V(dc): --</text>
<text x="290.5" y="232.2">V(freq): --</text>
</g>
</svg>
